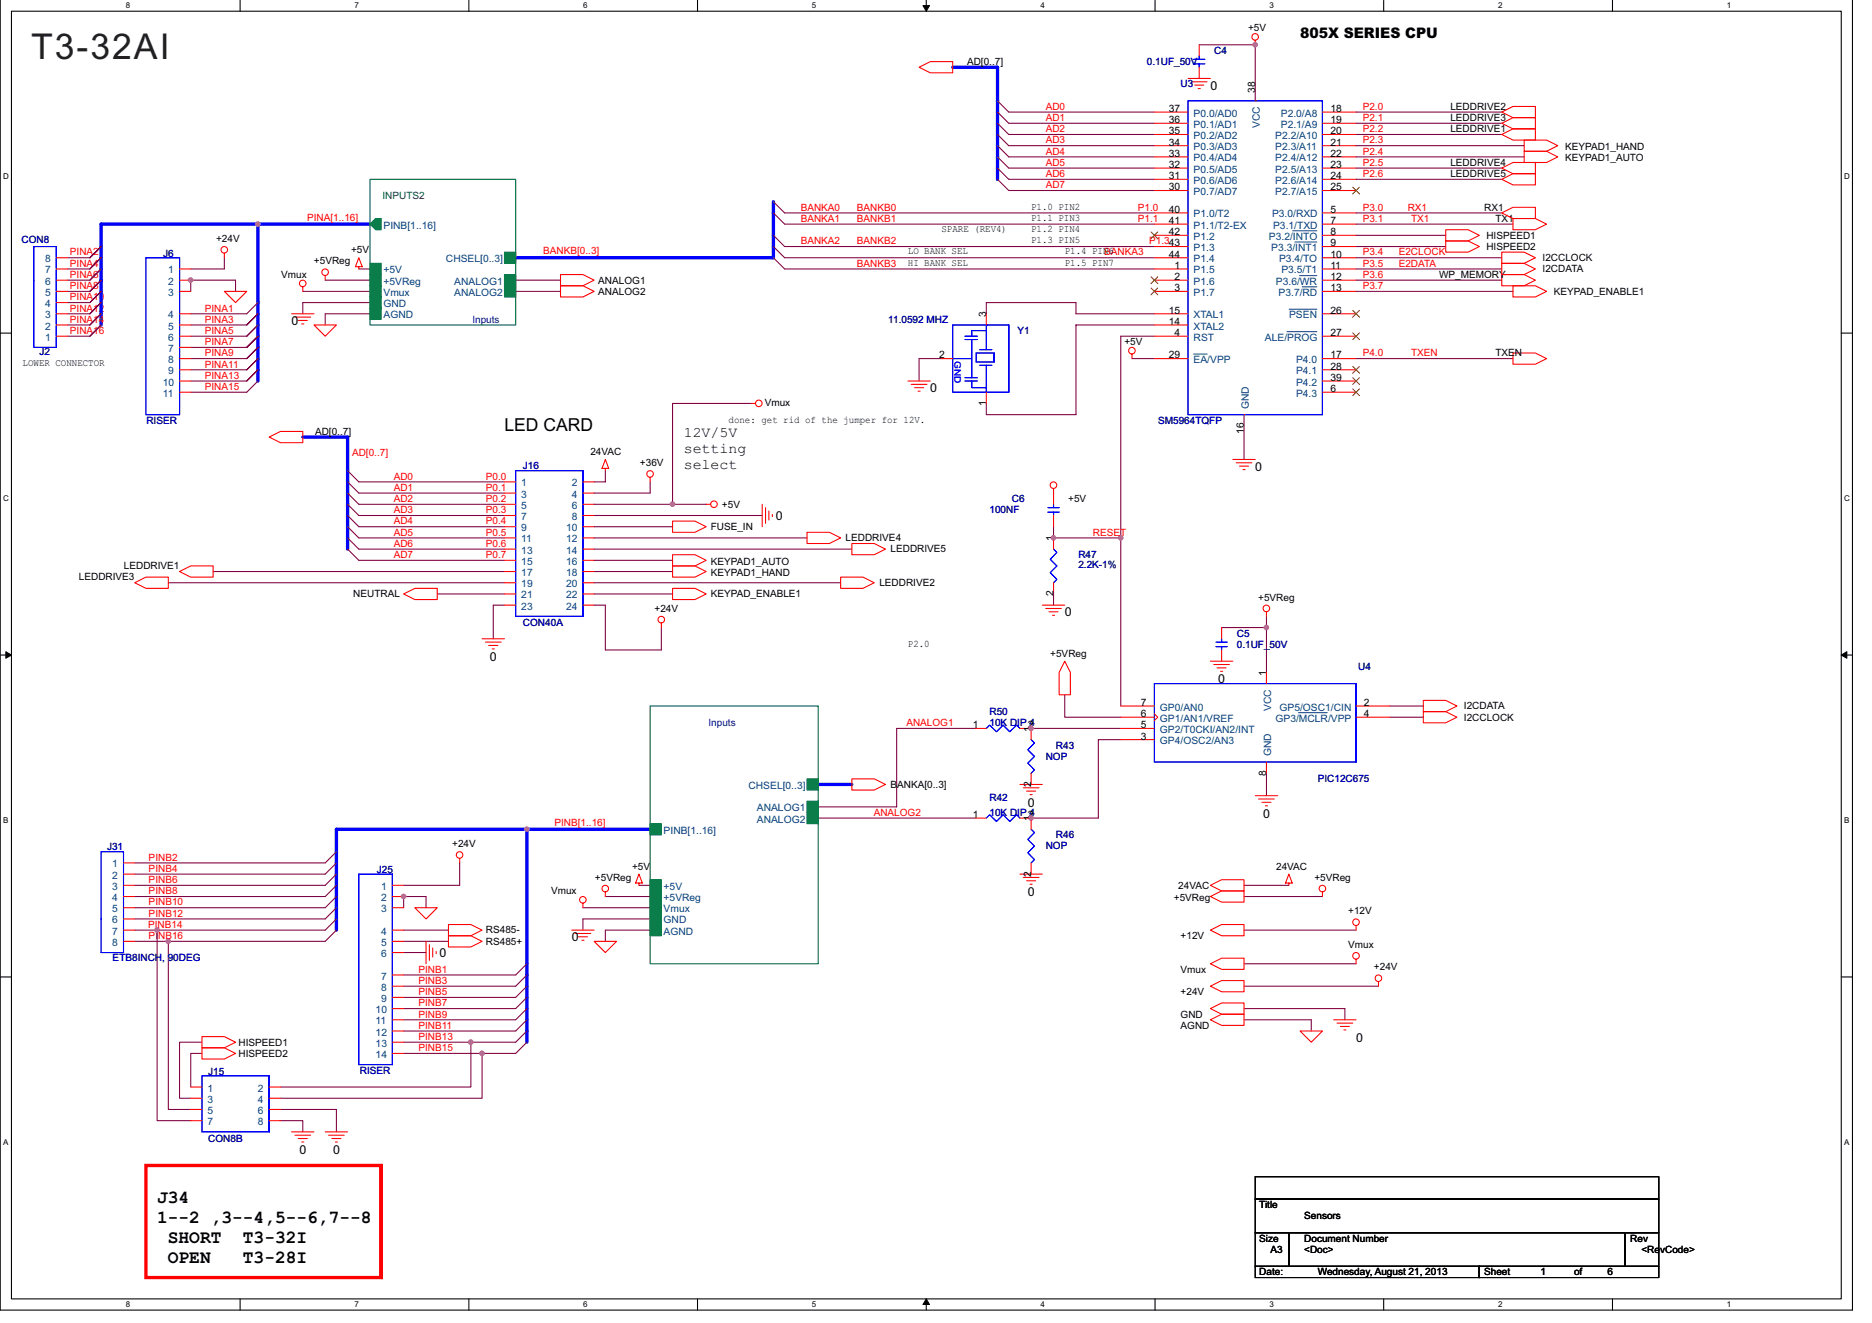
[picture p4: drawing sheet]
<svg xmlns="http://www.w3.org/2000/svg" width="297mm" height="210mm" viewBox="0 0 297 210" stroke-linecap="round" stroke-linejoin="round" font-family="sans-serif">
<path d="M0 0v207.9h293.9v-207.9M1.8 1.8h290.4v204.3h-290.4z" fill="none" stroke="#000" stroke-width=".17"/>
<g fill="#fff">
<path d="M20 .2h.7v1.4h-.7z"/>
<path d="M20 206.3h.7v1.4h-.7z"/>
</g>
<path d="M38.1 0v1.8M38.1 206.1v1.8" fill="none" stroke="#000" stroke-width=".17"/>
<g fill="#fff">
<path d="M56.2 .2h.7v1.4h-.7z"/>
<path d="M56.2 206.3h.7v1.4h-.7z"/>
</g>
<path d="M74.4 0v1.8M74.4 206.1v1.8" fill="none" stroke="#000" stroke-width=".17"/>
<g fill="#fff">
<path d="M92.5 .2h.7v1.4h-.7z"/>
<path d="M92.5 206.3h.7v1.4h-.7z"/>
</g>
<path d="M110.7 0v1.8M110.7 206.1v1.8" fill="none" stroke="#000" stroke-width=".17"/>
<g fill="#fff">
<path d="M128.8 .2h.7v1.4h-.7z"/>
<path d="M128.8 206.3h.7v1.4h-.7z"/>
</g>
<path d="M147 0v1.8M147 206.1v1.8" fill="none" stroke="#000" stroke-width=".17"/>
<g fill="#000" stroke="#000" stroke-width=".16">
<path d="M146.4 .9h1.1l-.5 .9z" fill-rule="evenodd"/>
<path d="M147 206.1l.5 .9h-1.1z" fill-rule="evenodd"/>
</g>
<g fill="#fff">
<path d="M165.1 .2h.7v1.4h-.7z"/>
<path d="M165.1 206.3h.7v1.4h-.7z"/>
</g>
<path d="M183.3 0v1.8M183.3 206.1v1.8" fill="none" stroke="#000" stroke-width=".17"/>
<g fill="#fff">
<path d="M201.4 .2h.7v1.4h-.7z"/>
<path d="M201.4 206.3h.7v1.4h-.7z"/>
</g>
<path d="M219.6 0v1.8M219.6 206.1v1.8" fill="none" stroke="#000" stroke-width=".17"/>
<g fill="#fff">
<path d="M237.7 .2h.7v1.4h-.7z"/>
<path d="M237.7 206.3h.7v1.4h-.7z"/>
</g>
<path d="M255.9 0v1.8M255.9 206.1v1.8" fill="none" stroke="#000" stroke-width=".17"/>
<g fill="#fff">
<path d="M274 .2h.7v1.4h-.7z"/>
<path d="M274 206.3h.7v1.4h-.7z"/>
<path d="M.5 27.3h.9v1.4h-.9z"/>
<path d="M292.6 27.3h.9v1.4h-.9z"/>
<path d="M.5 78.4h.9v1.4h-.9z"/>
<path d="M292.6 78.4h.9v1.4h-.9z"/>
</g>
<path d="M0 52.9h1.8M292.2 52.9h1.7" fill="none" stroke="#000" stroke-width=".17"/>
<g fill="#fff">
<path d="M.5 129.5h.8v1.4h-.8z"/>
<path d="M292.6 129.5h.9v1.4h-.9z"/>
</g>
<path d="M0 103.9h1.8M292.2 103.9h1.7" fill="none" stroke="#000" stroke-width=".17"/>
<g fill="#000" stroke="#000" stroke-width=".16">
<path d="M.9 103.4l.9 .5-.9 .5z" fill-rule="evenodd"/>
<path d="M292.2 103.9l.8-.5v1z" fill-rule="evenodd"/>
</g>
<g fill="#fff">
<path d="M.5 180.5h.8v1.4h-.8z"/>
<path d="M292.6 180.5h.9v1.4h-.9z"/>
</g>
<g fill="none" stroke="#000" stroke-width=".17">
<path d="M0 155h1.8M292.2 155h1.7M199.2 186.7h64v3.5h-64zM199.2 190.2h64v5.4h-64zM199.2 195.6h5.3v5.3h-5.3zM204.5 195.6v5.3zM204.5 195.6h53.3v5.3h-53.3zM257.8 195.6v5.3zM257.8 195.6h5.4v5.3h-5.4zM263.2 186.7v3.5zM263.2 190.2v5.4zM263.2 195.6v5.3z"/>
<path d="M199.2 200.9h35.5v1.8h-35.5zM234.7 200.9v1.8zM234.7 200.9h28.5v1.8h-28.5zM263.2 200.9v1.8z"/>
</g>
<g fill="none" stroke="#800040" stroke-width=".17">
<path d="M158.3 17.8l1.8 1.8h23.1M158.3 16l1.8 1.8h23.1M158.3 19.6l1.8 1.7h23.1M190.3 7.1h8.9v8.9M215.2 19.6h23.1M215.2 17.8h23.1M16 39.1l-1.7 1.8h-3.6M122.7 39.1l1.8 1.8h58.7M122.7 33.8l1.8 1.8h58.7M122.7 32l1.8 1.8h58.7M122.7 37.3l1.8 1.8h58.7M158.3 26.7l1.8 1.7h23.1"/>
<path d="M158.3 24.9l1.8 1.8h23.1M158.3 28.4l1.8 1.8h23.1M158.3 23.1l1.8 1.8h23.1M158.3 21.3l1.8 1.8h23.1M215.2 28.4h23.1M215.2 26.7h23.1M215.2 35.6h24.9M215.2 33.8h23.1M215.2 39.1h14.2M215.2 24.9h26.6M215.2 23.1h26.6M215.2 21.3h23.1"/>
<path d="M215.2 37.3h14.2M16 42.7l-1.7 1.8h-3.6M16 40.9l-1.7 1.8h-3.6M16 44.5l-1.7 1.7h-3.6M16 49.8l-1.7 1.8h-3.6M16 48l-1.7 1.8h-3.6M16 46.2l-1.7 1.8h-3.6M16 51.6l-1.7 1.7h-3.6M30.3 46.2v-1.7h7.1v1.7M35.6 40.9v1.8h-5.3M40.9 55.1l-1.7 1.8h-8.9M40.9 49.8l-1.7 1.8h-8.9"/>
<path d="M40.9 48l-1.7 1.8h-8.9M40.9 58.7l-1.7 1.8h-8.9M40.9 51.6l-1.7 1.7h-8.9M40.9 53.3l-1.7 1.8h-8.9M40.9 56.9l-1.7 1.8h-8.9M48 46.2h10.7M51.6 44.5h7.1M56.9 42.7h1.8M58.7 49.8h-7.1v1.8M58.7 48h-10.7v1.8M81.8 44.5h7.1M81.8 46.2h7.1"/>
<path d="M122.7 40.9l1.8 1.8h58.7M149.4 56.9h-3.6v3.6M156.5 49.8v-1.8h14.2v1.8h12.5M179.6 56.9h3.6M183.2 51.6h-12.5v14.2h-14.2v-1.8M183.2 53.3h-5.4v58.7M215.2 56.9h24.9M215.2 44.5h23.1M215.2 42.7h23.1M215.2 46.2h24.9M215.2 40.9h23.1M40.9 60.5l-1.7 1.7h-8.9"/>
<path d="M55.2 74.7l1.7 1.8h23.1M55.2 76.5l1.7 1.7h23.1M55.2 78.2l1.7 1.8h23.1M96.1 74.7v1.8h-1.8M103.2 76.5v1.7h-8.9M119.2 64h-12.5v16h5.4M197.4 65.8v7.1M26.7 92.5h53.3M33.8 90.7h46.2M55.2 81.8l1.7 1.8h23.1M55.2 83.6l1.7 1.7h23.1M55.2 80l1.7 1.8h23.1"/>
<path d="M55.2 87.1l1.7 1.8h23.1M55.2 85.3l1.7 1.8h23.1M69.4 94.2h10.6M80 96h-1.7v5.3M94.3 96h1.8v7.1h8.8v-3.5M94.3 92.5h39.1M94.3 83.6h12.4M94.3 94.2h12.4M94.3 90.7h12.4M94.3 80h12.4M94.3 85.3h33.8M94.3 81.8h26.6"/>
<path d="M94.3 88.9h12.4M94.3 87.1h40.9M167.2 83.6v1.7h10.6M167.2 94.2v1.8M193.8 99.6h7.2M201 97.8v8.9M154.7 115.6h-12.4v12.4h-12.5M163.6 115.6h14.2M168.9 110.2v3.6h8.9M177.8 117.3h-3.5v12.5h-10.7M220.5 113.8h5.3M220.5 112h5.3"/>
<path d="M53.4 138.7l-1.8 1.8h-30.2M53.4 135.1l-1.8 1.8h-30.2M53.4 136.9l-1.8 1.8h-30.2M72.9 136.9v3.6h-8.9M129.8 129.8h24.9M201 122.7v3.5M24.9 147.6v30.2h5.4M26.7 149.4v26.6h3.6M53.4 142.2l-1.8 1.8h-30.2M53.4 140.5l-1.8 1.7h-30.2M53.4 145.8l-1.8 1.8h-30.2M53.4 144l-1.8 1.8h-30.2"/>
<path d="M53.4 147.6l-1.8 1.8h-30.2M64 144v-1.8h3.6v1.8M64 147.6h7.2M64 151.1h3.6M64 149.4h7.2M83.6 154.7l-1.8 1.8h-17.8M83.6 158.2l-1.8 1.8h-17.8M83.6 156.5l-1.8 1.7h-17.8M83.6 152.9l-1.8 1.8h-17.8M92.5 144h10.7M96.1 142.2h7.1M101.4 140.5h1.8"/>
<path d="M103.2 147.6h-7.1v1.8M103.2 145.8h-10.7v1.8M197.4 142.2h12.4M197.4 147.6h17.8M197.4 140.5h7.1M197.4 152.9h17.8M197.4 156.5h21.3M32 167.1h-1.7v5.4M32 165.4h-3.5v8.8h1.8M44.5 177.8h3.5v1.8M44.5 176h8.9v3.6M64 165.4h10.7v7.1h-30.2"/>
<path d="M64 167.1h12.5M83.6 165.4l-1.8 1.7h-5.3v7.1h-32M83.6 160l-1.8 1.8h-17.8M83.6 161.8l-1.8 1.8h-17.8M83.6 163.6l-1.8 1.8h-7.1M197.4 160h16v1.8M197.4 161.8h10.7v1.8"/>
</g>
<path d="M151.2 10.7h7.1v17.7M40.9 35.6v24.9M58.7 35.6h-42.7v16M122.7 32v8.9h-40.9M48 69.3h7.2v17.8M83.6 131.6v33.8M103.2 131.6h-49.8v16M129.8 124.5h5.4" fill="none" stroke="#00f" stroke-width=".53"/>
<g fill="#f0f" stroke="#f0f" stroke-width=".17">
<circle cx="40.9" cy="35.5" r=".35"/>
<circle cx="167.2" cy="85.3" r=".35"/>
<circle cx="177.8" cy="85.3" r=".35"/>
<circle cx="200.9" cy="99.6" r=".35"/>
<circle cx="106.7" cy="80" r=".35"/>
<circle cx="199.2" cy="7.1" r=".35"/>
<circle cx="163.6" cy="129.8" r=".35"/>
<circle cx="163.6" cy="115.6" r=".35"/>
<circle cx="83.6" cy="131.6" r=".35"/>
<circle cx="30.3" cy="44.4" r=".35"/>
<circle cx="64" cy="142.2" r=".35"/>
<circle cx="76.5" cy="167.1" r=".35"/>
<circle cx="74.7" cy="165.3" r=".35"/>
<circle cx="26.7" cy="149.3" r=".35"/>
<circle cx="24.9" cy="147.6" r=".35"/>
</g>
<g fill="none" stroke="#f00" stroke-width=".17">
<path d="M145.8 10.7l1.8-.9h3.6v1.8h-3.6zM183.2 17.8h5.3M183.2 19.6h5.3M188.5 12.4h3.6M189 13h2.5M189.6 13.5h1.4M190.1 14.1h.4M190.3 7.1v1.8M190.3 10.7v1.7M199.2 16h.1M199.2 6.4v.7M209.8 17.8h5.4"/>
<path d="M209.8 19.6h5.4M238.3 19.6l1.8-.9h3.5v1.7h-3.5zM238.3 17.8l1.8-.9h3.5v1.8h-3.5zM183.2 33.8h5.3M183.2 35.6h5.3M183.2 37.3h5.3M183.2 39.1h5.3M183.2 21.3h5.3M183.2 23.1h5.3M183.2 24.9h5.3M183.2 26.7h5.3M183.2 28.4h5.3"/>
<path d="M183.2 30.2h5.3M209.8 33.8h5.4M209.8 35.6h5.4M209.8 37.3h5.4M209.8 39.1h5.4M209.8 21.3h5.4M209.8 23.1h5.4M209.8 24.9h5.4M209.8 26.7h5.4M209.8 28.4h5.4M209.8 30.2h5.4M229.4 36.4h3.6l1.7 .9-1.7 .9h-3.6z"/>
<path d="M229.4 38.2h3.6l1.7 .9-1.7 .9h-3.6zM238.3 21.3l1.8-.9h3.5v1.8h-3.5zM238.3 33.8l1.8-.9h3.5v1.8h-3.5zM238.3 26.7l1.8-.9h3.5v1.8h-3.5zM238.3 28.4l1.8-.8h3.5v1.7h-3.5zM240.1 34.7h3.5l1.8 .9-1.8 .8h-3.5zM241.8 22.2h3.6l1.8 .9-1.8 .9h-3.6zM241.8 24h3.6l1.8 .9-1.8 .9h-3.6zM8.9 49.8h1.8M8.9 53.3h1.8M8.9 51.6h1.8M8.9 40.9h1.8"/>
<path d="M8.9 42.7h1.8M8.9 44.5h1.8M8.9 46.2h1.8M8.9 48h1.8M28.5 49.8h1.8M28.5 53.3h1.8M28.5 51.6h1.8M28.5 56.9h1.8M28.5 42.7h1.8M28.5 44.5h1.8M28.5 46.2h1.8M28.5 58.7h1.8"/>
<path d="M28.5 55.1h1.8M35.6 46.2h3.6l-1.8 1.8zM35.6 40.2v.7M46.3 49.8h3.5M46.8 50.3h2.5M47.3 50.8h1.5M47.9 51.4h.3M48 45.5v.7M49.8 51.6h3.6l-1.8 1.7zM51.6 43.7v.8M56.9 40.9l.6 1.4h-1.1zM56.9 42.3v.4"/>
<path d="M88.9 43.6h3.6l1.8 .9-1.8 .8h-3.6zM88.9 45.3h3.6l1.8 .9-1.8 .9h-3.6zM149.4 56.9h1.8M156.5 49.8v1.8M179.6 56.2v.7M183.2 49.8h5.3M183.2 53.3h5.3M183.2 51.6h5.3M183.2 56.9h5.3M183.2 40.9h5.3M183.2 42.7h5.3M183.2 44.5h5.3"/>
<path d="M183.2 46.2h5.3M209.8 49.8h5.4M209.8 53.3h5.4M209.8 56.9h5.4M209.8 40.9h5.4M209.8 42.7h5.4M209.8 44.5h5.4M209.8 46.2h5.4M209.8 58.7h5.4M238.3 43.6h3.5l1.8 .9-1.8 .8h-3.5zM238.3 41.8h3.5l1.8 .9-1.8 .9h-3.5zM238.3 40h3.5l1.8 .9-1.8 .9h-3.5z"/>
<path d="M240.1 45.3h3.5l1.8 .9-1.8 .9h-3.5zM240.1 56h3.5l1.8 .9-1.8 .9h-3.5zM28.5 60.5h1.8M28.5 62.2h1.8M42.7 69.3l1.8-.8h3.5v1.7h-3.5zM80 76.5h1.8M80 78.2h1.8M92.5 76.5h1.8M92.5 78.2h1.8M96.1 72.9l.5 1.4h-1.1zM96.1 74.3v.4M103.2 75.7v.8"/>
<path d="M119.2 64h.7M144.1 60.5h3.5M144.6 61h2.5M145.1 61.5h1.5M145.7 62.1h.3M156.5 62.2v1.8M167.2 77.5v2.5M195.6 72.9h3.6M196.1 73.4h2.5M196.7 74h1.4M197.2 74.5h.4M197.4 65.8h.1"/>
<path d="M209.8 60.5h5.4M209.8 62.2h5.4M21.4 92.5l1.8-.9h3.5v1.7h-3.5zM28.5 90.7l1.8-.9h3.5v1.8h-3.5zM64 94.2l1.8-.9h3.6v1.8h-3.6zM80 96h1.8M80 80h1.8M80 81.8h1.8M80 83.6h1.8M80 85.3h1.8M80 87.1h1.8M80 88.9h1.8"/>
<path d="M80 90.7h1.8M80 92.5h1.8M80 94.2h1.8M92.5 96h1.8M92.5 80h1.8M92.5 81.8h1.8M92.5 83.6h1.8M92.5 85.3h1.8M92.5 87.1h1.8M92.5 88.9h1.8M92.5 90.7h1.8M92.5 92.5h1.8"/>
<path d="M92.5 94.2h1.8M104.9 98.8v.8M106.7 82.7h3.6l1.8 .9-1.8 .9h-3.6zM106.7 93.3h3.6l1.8 .9-1.8 .9h-3.6zM106.7 89.8h3.6l1.8 .9-1.8 .9h-3.6zM106.7 88h3.6l1.8 .9-1.8 .9h-3.6zM112.1 80h.7M120.9 80v3.6M121.5 80.5v2.5M122 81.1v1.4M122.6 81.6v.4M128.1 84.5h3.5l1.8 .8-1.8 .9h-3.5z"/>
<path d="M133.4 91.6h3.5l1.8 .9-1.8 .8h-3.5zM135.2 86.2h3.5l1.8 .9-1.8 .9h-3.5zM165.4 96h3.5M165.9 96.5h2.5M166.5 97.1h1.4M167 97.6h.3M167.2 81.8v1.8M167.2 85.3v1.8M167.2 92.5v1.7M193.8 99.6v1.7M201 97.1v.7M76.5 101.3h3.5"/>
<path d="M77 101.9h2.5M77.6 102.4h1.4M78.1 103h.3M154.7 115.6h1.8M161.8 115.6h1.8v1.7M168.9 104.9l.9 1.8v3.5h-1.7v-3.5zM177.8 115.6h5.4M177.8 113.8h5.4M177.8 112h5.4M177.8 117.3h5.4M183.2 113.3l.5 .5-.5 .5M192.1 104.9h3.5"/>
<path d="M192.6 105.4h2.5M193.1 106h1.5M193.7 106.5h.3M193.8 103.1v1.8M201 106.7v1.8M215.2 113.8h5.3M215.2 112h5.3M225.8 111.1h3.6l1.8 .9-1.8 .9h-3.6zM225.8 112.9h3.6l1.8 .9-1.8 .9h-3.6zM19.6 138.7h1.8M19.6 136.9h1.8M72.9 136.2v.7"/>
<path d="M101.4 138.7l.5 1.4h-1zM135.2 123.6h3.5l1.8 .9-1.8 .8h-3.5zM154.7 129.8h1.8M161.8 138.7h3.6M161.8 124.5h3.6M161.8 129.8h1.8v1.8M162.4 139.2h2.5M162.4 125h2.5M162.9 139.7h1.4M162.9 125.5h1.4M163.4 126.1h.4M163.6 122.7v1.8"/>
<path d="M163.6 136.9v1.8M199.2 126.2h3.5M199.7 126.8h2.5M200.2 127.3h1.5M200.8 127.8h.3M201 120.9v1.8M204.5 138.7l.5 1.4h-1zM19.6 147.6h1.8M19.6 140.5h1.8M19.6 142.2h1.8M19.6 144h1.8M19.6 149.4h1.8"/>
<path d="M19.6 145.8h1.8M62.3 147.6h1.7M62.3 140.5h1.7M62.3 142.2h1.7M62.3 144h1.7M62.3 149.4h1.7M62.3 151.1h1.7M62.3 154.7h1.7M62.3 156.5h1.7M62.3 158.2h1.7M65.8 144h3.6l-1.8 1.8zM67.6 149.4v3.5"/>
<path d="M68.1 149.9v2.5M68.7 150.4v1.4M69.2 151v.3M71.2 146.7h3.5l1.8 .9-1.8 .9h-3.5zM71.2 148.5h3.5l1.8 .9-1.8 .8h-3.5zM90.7 147.6h3.6M91.2 148.1h2.5M91.8 148.6h1.4M92.3 149.2h.4M92.5 143.3v.7M94.3 149.4h3.5l-1.7 1.7zM96.1 141.5v.7"/>
<path d="M101.4 140.1v.4M163.4 140.3h.4M192.1 147.6l1.7-.9h3.6v1.8h-3.6zM192.1 142.2l1.7-.8h3.6v1.7h-3.6zM192.1 140.5l1.7-.9h3.6v1.8h-3.6zM192.1 152.9l1.7-.9h3.6v1.8h-3.6zM192.1 156.5l1.7-.9h3.6v1.8h-3.6zM204.5 140.1v.4M209.8 141.5v.7M215.2 146.9v.7M215.2 152.2v.7M218.7 155.7v.8"/>
<path d="M30.3 172.5h1.7M30.3 174.2h1.7M30.3 176h1.7M30.3 177.8h1.7M32 164.5h3.6l1.8 .9-1.8 .8h-3.6zM32 166.2h3.6l1.8 .9-1.8 .9h-3.6zM42.7 172.5h1.8M42.7 174.2h1.8M42.7 176h1.8M42.7 177.8h1.8M46.3 179.6h3.5M51.6 179.6h3.6"/>
<path d="M62.3 161.8h1.7M62.3 165.4h1.7M62.3 160h1.7M62.3 163.6h1.7M62.3 167.1h1.7M192.1 161.8l1.7-.9h3.6v1.8h-3.6zM192.1 160l1.7-.9h3.6v1.8h-3.6zM206.3 163.6h3.5l-1.7 1.8zM211.6 161.8h3.6M212.1 162.3h2.5M212.7 162.9h1.4M213.2 163.4h.4"/>
<path d="M46.8 180.1h2.5M47.3 180.6h1.5M47.9 181.2h.3M52.1 180.1h2.5M52.7 180.6h1.4M53.2 181.2h.3"/>
<circle cx="199.2" cy="5.9" r=".52"/>
<circle cx="35.6" cy="39.6" r=".52"/>
<circle cx="48" cy="45" r=".52"/>
<circle cx="51.6" cy="43.2" r=".52"/>
<circle cx="179.6" cy="55.6" r=".52"/>
<circle cx="103.1" cy="75.2" r=".52"/>
<circle cx="113.3" cy="80" r=".52"/>
<circle cx="120.4" cy="64" r=".52"/>
<circle cx="167.2" cy="77" r=".52"/>
<circle cx="104.9" cy="98.3" r=".52"/>
<circle cx="200.9" cy="96.5" r=".52"/>
<circle cx="72.9" cy="135.6" r=".52"/>
<circle cx="92.5" cy="142.8" r=".52"/>
<circle cx="96" cy="141" r=".52"/>
<circle cx="209.8" cy="141" r=".52"/>
<circle cx="215.2" cy="151.6" r=".52"/>
<circle cx="215.2" cy="146.3" r=".52"/>
<circle cx="218.7" cy="155.2" r=".52"/>
</g>
<path d="M23.2 184.9h37.3v17.8h-37.3zM60.5 184.9v17.8z" fill="none" stroke="#f00" stroke-width=".53"/>
<g fill="none" stroke="#00f" stroke-width=".17">
<path d="M188.5 16h21.3v49.8h-21.3zM189.4 10.1h1.8M189.4 9.4h1.8M190.3 8.9v.5M190.3 10.1v.6M209.8 16v49.8zM8.9 44.5v10.6zM8.9 44.5v-5.4h-3.5v16h3.5M23.2 40.9h5.3v24.9h-5.3zM28.5 40.9v24.9zM151.2 51.6h8.9v10.6h-8.9zM151.2 56.9h3"/>
<path d="M153.1 53.3h2M153.1 59.9h2M153.1 53.9h2M154.2 53.9v6M154.9 56h2.9v1.4h-2.9zM155.4 55.5h2M155.4 58h2M156.5 51.6h.1M156.5 51.6v3.9M156.5 58v4.2M156.5 52.5h-2.3v.8M157.8 56v1.4z"/>
<path d="M160.1 51.6v10.6zM81.8 74.7h10.7v23.1h-10.7zM92.5 74.7v23.1zM153.1 60.5h2M154.2 60.5v1h2.3M166.3 81.3h1.8M166.3 80.5h1.8M167.2 87.1l.5 .6-1.1 1 1.1 1.1-1.1 1 1.1 1.1-.5 .6M167.2 80v.5M167.2 81.3v.5M156.5 115.6l.5-.6 1.1 1.1 1.1-1.1 1 1.1 1.1-1.1 .5 .6M163.6 117.3l.5 .6-1 1.1 1 1-1 1.1 1 1.1-.5 .5"/>
<path d="M183.2 108.5h32v12.4h-32zM193 102.6h1.7M193 101.9h1.7M193.8 101.3v.6M193.8 102.6v.5M215.2 108.5v12.4zM19.6 135.1v10.7zM19.6 135.1h-3.6v16h3.6v-5.3M56.9 138.7h5.4v30.2h-5.4zM62.3 138.7v30.2zM156.5 129.8l.5-.5 1.1 1 1.1-1 1 1 1.1-1 .5 .5M163.6 131.6l.5 .5-1 1.1 1 1-1 1.1 1 1.1-.5 .5"/>
<path d="M32 170.7h10.7v8.9h-10.7zM42.7 170.7v8.9z"/>
</g>
<g fill="none" stroke="#804000" stroke-width=".16">
<path d="M182.6 36.8l1.1 1.1M183.7 36.8l-1.1 1.1M214.6 29.7l1.1 1.1M215.7 29.7l-1.1 1.1M182.6 43.9l1.1 1.1M182.6 45.7l1.1 1.1M183.7 43.9l-1.1 1.1M183.7 45.7l-1.1 1.1M214.6 49.3l1.1 1M214.6 52.8l1.1 1.1M214.6 58.1l1.1 1.1M214.6 59.9l1.1 1.1"/>
<path d="M215.7 49.3l-1.1 1M215.7 52.8l-1.1 1.1M215.7 58.1l-1.1 1.1M215.7 59.9l-1.1 1.1M214.6 61.7l1.1 1.1M215.7 61.7l-1.1 1.1"/>
</g>
<path d="M205.1 36.6h3.9M205.5 38.4h3.5M189.4 56.2h2.2M204.2 52.6h4.8M204.6 49.1h4.4M206.2 43.7h2.8M206.6 45.5h2.4M206.1 113.1h4.5" fill="none" stroke="#004080" stroke-width=".16"/>
<g fill="#008040" stroke="#008040" stroke-width=".17">
<path d="M58.7 45.3h1.8v1.8h-1.8z" fill-rule="evenodd"/>
<path d="M58.7 48.9h1.8v1.8h-1.8z" fill-rule="evenodd"/>
<path d="M58.7 47.1h1.8v1.8h-1.8z" fill-rule="evenodd"/>
<path d="M58.7 43.6h1.8v1.7h-1.8z" fill-rule="evenodd"/>
<path d="M58.7 41.8h1.8v1.8h-1.8z" fill-rule="evenodd"/>
<path d="M58.7 35.6l.9-.9h.9v1.7h-.9z" fill-rule="evenodd"/>
<path d="M80 40h1.8v1.8h-1.8z" fill-rule="evenodd"/>
<path d="M80 43.6h1.8v1.7h-1.8z" fill-rule="evenodd"/>
<path d="M80 45.3h1.8v1.8h-1.8z" fill-rule="evenodd"/>
<path d="M103.2 146.7h1.7v1.8h-1.7z" fill-rule="evenodd"/>
<path d="M103.2 144.9h1.7v1.8h-1.7z" fill-rule="evenodd"/>
<path d="M103.2 143.1h1.7v1.8h-1.7z" fill-rule="evenodd"/>
<path d="M103.2 141.4h1.7v1.7h-1.7z" fill-rule="evenodd"/>
<path d="M128.1 123.6h1.7v1.7h-1.7z" fill-rule="evenodd"/>
<path d="M103.2 130.7h1.7v1.8h-1.7z" fill-rule="evenodd"/>
<path d="M103.2 139.6h1.7v1.8h-1.7z" fill-rule="evenodd"/>
<path d="M128.1 127.1h1.7v1.8h-1.7z" fill-rule="evenodd"/>
<path d="M128.1 128.9h1.7v1.8h-1.7z" fill-rule="evenodd"/>
</g>
<path d="M58.7 28.4h23.1v23.2h-23.1zM103.2 112h26.6v40.9h-26.6z" fill="none" stroke="#008000" stroke-width=".17"/>
<text font-size="5.6" fill="#231f20" x="4.9" y="9.4">T3-32AI</text>
<g font-size="2.8">
<text x="80" y="68.3">LED CARD</text>
<text x="24.9" y="190.8">J34</text>
<text x="24.9" y="194">1--2 ,3--4,5--6,7--8</text>
<text x="26.6" y="197.2">SHORT</text>
<text x="38.5" y="197.2">T3-32I</text>
<text x="26.6" y="200.4">OPEN</text>
<text x="38.5" y="200.4">T3-28I</text>
</g>
<g font-size="2.3">
<text x="206.3" y="6.1">805X SERIES CPU</text>
<text x="108.5" y="69.4">12V/5V</text>
<text x="108.5" y="71.9">setting</text>
<text x="108.5" y="74.4">select</text>
</g>
<g font-size="1.9">
<text x="192.1" y="14.2">0</text>
<text x="46.3" y="51.5">0</text>
<text x="147.6" y="62.2">0</text>
<text x="199.2" y="74.7">0</text>
<text x="123.1" y="82.5">0</text>
<text x="168.9" y="97.8">0</text>
<text x="77.7" y="104.9">0</text>
<text x="193.3" y="108.4">0</text>
<text x="163.1" y="128">0</text>
<text x="200.4" y="129.8">0</text>
<text x="163.1" y="142.2">0</text>
<text x="90.7" y="149.3">0</text>
<text x="69.7" y="151.8">0</text>
<text x="215.2" y="165.3">0</text>
<text x="47.5" y="183.1">0</text>
<text x="52.8" y="183.1">0</text>
</g>
<g font-size="1.6">
<text x="198" y="5">+5V</text>
<text x="153.4" y="10.3">AD[0..7]</text>
<text x="185.5" y="17.8">37</text>
<text x="199.2" y="14.8" transform="rotate(-90 199.2 14.8)">38</text>
<text x="211.1" y="17.8">18</text>
<text x="230.1" y="17.4">LEDDRIVE2</text>
<text x="185.5" y="19.5">36</text>
<text x="185.5" y="21.3">35</text>
<text x="185.5" y="23.1">34</text>
<text x="211.1" y="19.5">19</text>
<text x="211.1" y="21.3">20</text>
<text x="211.1" y="23.1">21</text>
<text x="230.1" y="21">LEDDRIVE1</text>
<text x="230.1" y="19.2">LEDDRIVE3</text>
<text x="248.3" y="23.8">KEYPAD1_HAND</text>
<text x="185.5" y="24.9">33</text>
<text x="185.5" y="26.6">32</text>
<text x="185.5" y="28.4">31</text>
<text x="211.1" y="24.9">22</text>
<text x="211.1" y="26.6">23</text>
<text x="211.1" y="28.4">24</text>
<text x="230.1" y="26.3">LEDDRIVE4</text>
<text x="230.1" y="28.1">LEDDRIVE5</text>
<text x="248.3" y="25.6">KEYPAD1_AUTO</text>
<text x="163.6" y="35">P1.1 PIN3</text>
<text x="163.6" y="33.3">P1.0 PIN2</text>
<text x="185.5" y="33.8">40</text>
<text x="185.5" y="35.5">41</text>
<text x="185.5" y="30.2">30</text>
<text x="211.1" y="30.2">25</text>
<text x="211.1" y="33.8">5</text>
<text x="211.1" y="35.5">7</text>
<text x="235.5" y="33.4">RX1</text>
<text x="237.3" y="35.2">TX1</text>
<text x="34.3" y="38.4">+24V</text>
<text x="49.8" y="42">+5VReg</text>
<text x="55.7" y="40.2">+5V</text>
<text x="144.1" y="40.4">LO BANK SEL</text>
<text x="149.4" y="36.8">SPARE (REV4)</text>
<text x="163.6" y="38.6">P1.3 PIN5</text>
<text x="163.6" y="36.8">P1.2 PIN4</text>
<text x="168.9" y="40.4">P1.4 PIN6</text>
<text x="185.5" y="37.3">42</text>
<text x="185.5" y="40.9">44</text>
<text x="211.1" y="37.3">8</text>
<text x="211.1" y="39.1">9</text>
<text x="211.1" y="40.9">10</text>
<text x="235.9" y="37.9">HISPEED1</text>
<text x="235.9" y="39.6">HISPEED2</text>
<text x="244.8" y="41.4">I2CCLOCK</text>
<text x="44.6" y="44.1">Vmux</text>
<text x="94.9" y="45">ANALOG1</text>
<text x="94.9" y="46.8">ANALOG2</text>
<text x="144.1" y="42.1">HI BANK SEL</text>
<text x="168.9" y="42.1">P1.5 PIN7</text>
<text x="186.4" y="42.7">1</text>
<text x="186.4" y="44.4">2</text>
<text x="186.4" y="46.2">3</text>
<text x="211.1" y="42.7">11</text>
<text x="211.1" y="44.4">12</text>
<text x="211.1" y="46.2">13</text>
<text x="228.4" y="44.1">WP_MEMORY</text>
<text x="244.8" y="43.2">I2CDATA</text>
<text x="246.6" y="46.8">KEYPAD_ENABLE1</text>
<text x="156.5" y="50.3" transform="rotate(-90 156.5 50.3)">3</text>
<text x="185.5" y="51.5">14</text>
<text x="185.5" y="49.8">15</text>
<text x="186.4" y="53.3">4</text>
<text x="211.1" y="49.8">26</text>
<text x="211.1" y="53.3">27</text>
<text x="3.6" y="58.1">LOWER CONNECTOR</text>
<text x="149" y="56.9">2</text>
<text x="178.4" y="54.8">+5V</text>
<text x="185.5" y="56.9">29</text>
<text x="211.1" y="56.9">17</text>
<text x="211.1" y="58.7">28</text>
<text x="237.3" y="56.5">TXEN</text>
<text x="121.3" y="64.4">Vmux</text>
<text x="156.5" y="64.4" transform="rotate(-90 156.5 64.4)">1</text>
<text x="211.1" y="60.4">39</text>
<text x="211.1" y="62.2">6</text>
<text x="50" y="69">AD[0..7]</text>
<text x="115.6" y="67">done: get rid of the jumper for 12V.</text>
<text x="197.4" y="68.9" transform="rotate(-90 197.4 68.9)">16</text>
<text x="93.7" y="72.2">24VAC</text>
<text x="101.5" y="74">+36V</text>
<text x="114.6" y="80.5">+5V</text>
<text x="169.5" y="79.7">+5V</text>
<text x="112.8" y="84.1">FUSE_IN</text>
<text x="112.8" y="89.6">KEYPAD1_AUTO</text>
<text x="134.2" y="85.9">LEDDRIVE4</text>
<text x="141.3" y="87.7">LEDDRIVE5</text>
<text x="167.1" y="85.9" transform="rotate(-90 167.1 85.9)">1</text>
<text x="12.5" y="92.1">LEDDRIVE3</text>
<text x="19.7" y="90.3">LEDDRIVE1</text>
<text x="56.1" y="94.8">NEUTRAL</text>
<text x="112.8" y="94.8">KEYPAD_ENABLE1</text>
<text x="112.8" y="91.4">KEYPAD1_HAND</text>
<text x="139.5" y="93">LEDDRIVE2</text>
<text x="167.1" y="94.6" transform="rotate(-90 167.1 94.6)">2</text>
<text x="199.6" y="95.3">+5VReg</text>
<text x="103.9" y="97.1">+24V</text>
<text x="144.1" y="102.6">P2.0</text>
<text x="166.6" y="104.2">+5VReg</text>
<text x="200.9" y="107.2" transform="rotate(-90 200.9 107.2)">1</text>
<text x="181" y="112">7</text>
<text x="181" y="113.8">6</text>
<text x="216.4" y="113.8">4</text>
<text x="216.4" y="112">2</text>
<text x="232.3" y="112.5">I2CDATA</text>
<text x="154.4" y="115.5">1</text>
<text x="163.6" y="116.1" transform="rotate(-90 163.6 116.1)">1</text>
<text x="181" y="115.5">5</text>
<text x="181" y="117.3">3</text>
<text x="232.3" y="114.3">I2CCLOCK</text>
<text x="141.3" y="125">BANKA[0..3]</text>
<text x="163.6" y="124.8" transform="rotate(-90 163.6 124.8)">2</text>
<text x="200.9" y="123.1" transform="rotate(-90 200.9 123.1)">8</text>
<text x="154.4" y="129.8">1</text>
<text x="163.6" y="130.3" transform="rotate(-90 163.6 130.3)">1</text>
<text x="71.7" y="134.4">+24V</text>
<text x="100.3" y="138">+5V</text>
<text x="202.5" y="138">24VAC</text>
<text x="87.4" y="141.9">Vmux</text>
<text x="94.4" y="139.7">+5VReg</text>
<text x="163.6" y="139.1" transform="rotate(-90 163.6 139.1)">2</text>
<text x="186.3" y="142.9">+5VReg</text>
<text x="187" y="141">24VAC</text>
<text x="208.6" y="139.7">+5VReg</text>
<text x="77.1" y="148.1">RS485-</text>
<text x="77.1" y="149.9">RS485+</text>
<text x="187.3" y="149">+12V</text>
<text x="213.9" y="145.1">+12V</text>
<text x="187.3" y="154.3">Vmux</text>
<text x="213.9" y="150.4">Vmux</text>
<text x="218" y="154">+24V</text>
<text x="187.3" y="161.4">GND</text>
<text x="187.3" y="157.9">+24V</text>
<text x="37.9" y="165.9">HISPEED1</text>
<text x="37.9" y="167.7">HISPEED2</text>
<text x="187.3" y="163.2">AGND</text>
<text x="199.8" y="191.7">Title</text>
<text x="199.8" y="197">Size</text>
<text x="207" y="193.4">Sensors</text>
<text x="207" y="197">Document Number</text>
<text x="258.7" y="197">Rev</text>
<text x="199.8" y="202.3">Date:</text>
<text x="201.6" y="198.8">A3</text>
<text x="207" y="198.8">&lt;Doc&gt;</text>
<text x="209.1" y="202.3">Wednesday, August 21, 2013</text>
<text x="235.5" y="202.3">Sheet</text>
<text x="244.4" y="202.3">1</text>
<text x="249.8" y="202.3">of</text>
<text x="255.1" y="202.3">6</text>
<text x="260.5" y="198.8">&lt;RevCode&gt;</text>
</g>
<g font-size="1.6" fill="#000080">
<text x="182" y="10.3">0.1UF_50V</text>
<text x="192.7" y="8.5">C4</text>
<text x="187.3" y="13.9">U3</text>
<text x="3.4" y="38.6">CON8</text>
<text x="25.9" y="40.7">J6</text>
<text x="75" y="51.2">Inputs</text>
<text x="141" y="51.2">11.0592 MHZ</text>
<text x="161.5" y="53">Y1</text>
<text x="6.3" y="56.4">J2</text>
<text x="23.2" y="67.2">RISER</text>
<text x="183.8" y="67.2">SM5964TQFP</text>
<text x="83" y="74.5">J16</text>
<text x="157" y="81.4">100NF</text>
<text x="160.6" y="79.7">C6</text>
<text x="171.1" y="88.5">R47</text>
<text x="171.1" y="90.1">2.2K-1%</text>
<text x="83" y="99.4">CON40A</text>
<text x="196.3" y="101">C5</text>
<text x="196.3" y="102.8">0.1UF_50V</text>
<text x="215.5" y="106.3">U4</text>
<text x="157" y="113.4">R50</text>
<text x="112.4" y="115.2">Inputs</text>
<text x="157" y="115.2">10K DIP24</text>
<text x="167.5" y="118.8">R43</text>
<text x="165.9" y="120.5">NOP</text>
<text x="209.1" y="124.1">PIC12C675</text>
<text x="157" y="127.1">R42</text>
<text x="157" y="129.4">10K DIP24</text>
<text x="17" y="134.9">J31</text>
<text x="165.9" y="134.8">NOP</text>
<text x="167.5" y="133">R46</text>
<text x="59.8" y="138.5">J25</text>
<text x="17.9" y="152.5">ETB8INCH, 90DEG</text>
<text x="33" y="170.5">J15</text>
<text x="57.1" y="170.3">RISER</text>
<text x="33" y="181.2">CON8B</text>
</g>
<g font-size="1.6" fill="#f00">
<text x="165.9" y="17.4">AD0</text>
<text x="216.2" y="17.4">P2.0</text>
<text x="165.9" y="19.2">AD1</text>
<text x="165.9" y="22.8">AD3</text>
<text x="165.9" y="21">AD2</text>
<text x="216.2" y="22.8">P2.3</text>
<text x="216.2" y="21">P2.2</text>
<text x="216.2" y="19.2">P2.1</text>
<text x="165.9" y="29.9">AD7</text>
<text x="165.9" y="24.5">AD4</text>
<text x="165.9" y="28.1">AD6</text>
<text x="165.9" y="26.3">AD5</text>
<text x="216.2" y="28.1">P2.6</text>
<text x="216.2" y="26.3">P2.5</text>
<text x="216.2" y="24.5">P2.4</text>
<text x="48.7" y="35">PINA[1..16]</text>
<text x="127" y="35.2">BANKA1</text>
<text x="127" y="33.4">BANKA0</text>
<text x="136" y="35.2">BANKB1</text>
<text x="136" y="33.4">BANKB0</text>
<text x="180.6" y="33.4">P1.0</text>
<text x="180.6" y="35.2">P1.1</text>
<text x="216.2" y="33.4">P3.0</text>
<text x="216.2" y="35.2">P3.1</text>
<text x="223.4" y="33.4">RX1</text>
<text x="223.9" y="35.2">TX1</text>
<text x="11.1" y="40.5">PINA2</text>
<text x="86.2" y="40.4">BANKB[0..3]</text>
<text x="127" y="38.8">BANKA2</text>
<text x="136" y="38.8">BANKB2</text>
<text x="175.2" y="40.5">BANKA3</text>
<text x="182.3" y="38.8">P1.343</text>
<text x="216.2" y="40.5">P3.4</text>
<text x="221.9" y="40.5">E2CLOCK</text>
<text x="11.1" y="47.6">PINA10</text>
<text x="11.1" y="45.9">PINA8</text>
<text x="11.1" y="42.3">PINA4</text>
<text x="11.1" y="44.1">PINA6</text>
<text x="136" y="42.3">BANKB3</text>
<text x="216.2" y="42.3">P3.5</text>
<text x="216.2" y="45.9">P3.7</text>
<text x="216.2" y="44.1">P3.6</text>
<text x="221.9" y="42.3">E2DATA</text>
<text x="11.1" y="49.4">PINA12</text>
<text x="11.1" y="53">PINA16</text>
<text x="11.1" y="51.2">PINA14</text>
<text x="32.5" y="51.2">PINA3</text>
<text x="32.5" y="49.4">PINA1</text>
<text x="32.5" y="53">PINA5</text>
<text x="32.5" y="54.8">PINA7</text>
<text x="32.5" y="58.3">PINA11</text>
<text x="32.5" y="56.5">PINA9</text>
<text x="216.2" y="56.5">P4.0</text>
<text x="223.9" y="56.5">TXEN</text>
<text x="32.5" y="60.1">PINA13</text>
<text x="32.5" y="61.9">PINA15</text>
<text x="55.9" y="72.4">AD[0..7]</text>
<text x="62.5" y="76.1">AD0</text>
<text x="62.5" y="77.9">AD1</text>
<text x="77.1" y="76.1">P0.0</text>
<text x="77.1" y="77.9">P0.1</text>
<text x="62.5" y="79.7">AD2</text>
<text x="62.5" y="81.4">AD3</text>
<text x="62.5" y="83.2">AD4</text>
<text x="77.1" y="79.7">P0.2</text>
<text x="77.1" y="81.4">P0.3</text>
<text x="77.1" y="83.2">P0.4</text>
<text x="62.5" y="85">AD5</text>
<text x="62.5" y="88.5">AD7</text>
<text x="62.5" y="86.8">AD6</text>
<text x="77.1" y="85">P0.5</text>
<text x="77.1" y="88.5">P0.7</text>
<text x="77.1" y="86.8">P0.6</text>
<text x="173.4" y="85">RESET</text>
<text x="143.8" y="115.2">ANALOG1</text>
<text x="88" y="131">PINB[1..16]</text>
<text x="138.6" y="129.4">ANALOG2</text>
<text x="23.6" y="136.5">PINB2</text>
<text x="23.6" y="143.7">PINB10</text>
<text x="23.6" y="140.1">PINB6</text>
<text x="23.6" y="141.9">PINB8</text>
<text x="23.6" y="138.3">PINB4</text>
<text x="23.5" y="147.2">PINB14</text>
<text x="23.6" y="145.4">PINB12</text>
<text x="23.6" y="149">PINB16</text>
<text x="66.4" y="154.3">PINB1</text>
<text x="66.4" y="159.7">PINB7</text>
<text x="66.4" y="161.4">PINB9</text>
<text x="66.4" y="157.9">PINB5</text>
<text x="66.4" y="156.1">PINB3</text>
<text x="66.4" y="163.2">PINB11</text>
<text x="66.4" y="166.8">PINB15</text>
<text x="66.4" y="165">PINB13</text>
</g>
<g font-size="1.6" fill="#004080">
<text x="189.4" y="18.5">P0.0/AD0</text>
<text x="189.4" y="20.3">P0.1/AD1</text>
<text x="189.4" y="22.1">P0.2/AD2</text>
<text x="189.4" y="23.8">P0.3/AD3</text>
<text x="199.9" y="20.3" transform="rotate(-90 199.9 20.3)">VCC</text>
<text x="202.3" y="22.1">P2.2/A10</text>
<text x="202.3" y="23.8">P2.3/A11</text>
<text x="203.2" y="18.5">P2.0/A8</text>
<text x="203.2" y="20.3">P2.1/A9</text>
<text x="189.4" y="25.6">P0.4/AD4</text>
<text x="189.4" y="27.4">P0.5/AD5</text>
<text x="189.4" y="29.2">P0.6/AD6</text>
<text x="202.3" y="25.6">P2.4/A12</text>
<text x="202.3" y="27.4">P2.5/A13</text>
<text x="202.3" y="29.2">P2.6/A14</text>
<text x="189.4" y="34.5">P1.0/T2</text>
<text x="189.4" y="30.9">P0.7/AD7</text>
<text x="201.8" y="34.5">P3.0/RXD</text>
<text x="202.3" y="30.9">P2.7/A15</text>
<text x="7.2" y="41.6">8</text>
<text x="60.9" y="36.3">PINB[1..16]</text>
<text x="70.8" y="41.6">CHSEL[0..3]</text>
<text x="189.4" y="36.3">P1.1/T2-EX</text>
<text x="189.4" y="38.1">P1.2</text>
<text x="189.4" y="39.8">P1.3</text>
<text x="189.4" y="41.6">P1.4</text>
<text x="201.4" y="38.1">P3.2/INTO</text>
<text x="201.7" y="39.8">P3.3/INT1</text>
<text x="202" y="36.3">P3.1/TXD</text>
<text x="203" y="41.6">P3.4/TO</text>
<text x="7.2" y="46.9">5</text>
<text x="7.2" y="45.2">6</text>
<text x="7.2" y="43.4">7</text>
<text x="26.7" y="43.4">1</text>
<text x="26.7" y="45.2">2</text>
<text x="26.7" y="46.9">3</text>
<text x="60.9" y="46.9">Vmux</text>
<text x="60.9" y="45.2">+5VReg</text>
<text x="60.9" y="43.4">+5V</text>
<text x="72.1" y="45.2">ANALOG1</text>
<text x="72.1" y="46.9">ANALOG2</text>
<text x="189.4" y="43.4">P1.5</text>
<text x="189.4" y="45.2">P1.6</text>
<text x="189.4" y="46.9">P1.7</text>
<text x="202.5" y="45.2">P3.6/WR</text>
<text x="202.9" y="46.9">P3.7/RD</text>
<text x="203.3" y="43.4">P3.5/T1</text>
<text x="7.2" y="52.3">2</text>
<text x="7.2" y="50.5">3</text>
<text x="7.2" y="48.7">4</text>
<text x="26.7" y="50.5">4</text>
<text x="26.7" y="52.3">5</text>
<text x="60.9" y="50.5">AGND</text>
<text x="60.9" y="48.7">GND</text>
<text x="189.4" y="52.3">XTAL2</text>
<text x="189.4" y="50.5">XTAL1</text>
<text x="204.6" y="50.5">PSEN</text>
<text x="7.2" y="54.1">1</text>
<text x="26.7" y="54.1">6</text>
<text x="26.7" y="55.8">7</text>
<text x="26.7" y="57.6">8</text>
<text x="26.7" y="59.4">9</text>
<text x="189.4" y="54.1">RST</text>
<text x="189.4" y="57.6">EA/VPP</text>
<text x="200.7" y="54.1">ALE/PROG</text>
<text x="205.7" y="57.6">P4.0</text>
<text x="205.7" y="59.4">P4.1</text>
<text x="25.8" y="61.2">10</text>
<text x="25.8" y="62.9">11</text>
<text x="198.1" y="64.9" transform="rotate(-90 198.1 64.9)">GND</text>
<text x="205.7" y="61.2">P4.2</text>
<text x="205.7" y="62.9">P4.3</text>
<text x="82.7" y="77.2">1</text>
<text x="90.7" y="77.2">2</text>
<text x="82.7" y="79">3</text>
<text x="82.7" y="80.7">5</text>
<text x="82.7" y="82.5">7</text>
<text x="90.7" y="79">4</text>
<text x="90.7" y="80.7">6</text>
<text x="90.7" y="82.5">8</text>
<text x="82.7" y="84.3">9</text>
<text x="82.7" y="86.1">11</text>
<text x="82.7" y="87.8">13</text>
<text x="82.7" y="89.6">15</text>
<text x="89.8" y="84.3">10</text>
<text x="89.8" y="86.1">12</text>
<text x="89.8" y="87.8">14</text>
<text x="89.8" y="89.6">16</text>
<text x="82.7" y="91.4">17</text>
<text x="82.7" y="93.2">19</text>
<text x="82.7" y="95">21</text>
<text x="89.8" y="91.4">18</text>
<text x="89.8" y="93.2">20</text>
<text x="89.8" y="95">22</text>
<text x="82.7" y="96.7">23</text>
<text x="89.8" y="96.7">24</text>
<text x="184.1" y="112.7">GP0/AN0</text>
<text x="201.7" y="112.8" transform="rotate(-90 201.7 112.8)">VCC</text>
<text x="203" y="112.7">GP5/OSC1/CIN</text>
<text x="184.1" y="114.5">GP1/AN1/VREF</text>
<text x="184.1" y="116.3">GP2/T0CKI/AN2/INT</text>
<text x="184.1" y="118.1">GP4/OSC2/AN3</text>
<text x="202.4" y="114.5">GP3/MCLR/VPP</text>
<text x="118.8" y="125.2">CHSEL[0..3]</text>
<text x="201.7" y="120" transform="rotate(-90 201.7 120)">GND</text>
<text x="120.1" y="128.7">ANALOG1</text>
<text x="120.1" y="130.5">ANALOG2</text>
<text x="17.8" y="137.6">1</text>
<text x="105.3" y="132.3">PINB[1..16]</text>
<text x="17.8" y="139.4">2</text>
<text x="17.8" y="141.2">3</text>
<text x="17.8" y="143">4</text>
<text x="60.5" y="141.2">1</text>
<text x="60.5" y="143">2</text>
<text x="105.3" y="143">+5VReg</text>
<text x="105.3" y="141.2">+5V</text>
<text x="17.8" y="144.7">5</text>
<text x="17.8" y="146.5">6</text>
<text x="17.8" y="148.3">7</text>
<text x="60.5" y="144.7">3</text>
<text x="60.5" y="148.3">4</text>
<text x="105.3" y="148.3">AGND</text>
<text x="105.3" y="146.5">GND</text>
<text x="105.3" y="144.7">Vmux</text>
<text x="17.8" y="150.1">8</text>
<text x="60.5" y="150.1">5</text>
<text x="60.5" y="151.8">6</text>
<text x="60.5" y="155.4">7</text>
<text x="59.6" y="160.7">10</text>
<text x="60.5" y="157.2">8</text>
<text x="60.5" y="159">9</text>
<text x="59.6" y="166.1">13</text>
<text x="59.6" y="162.5">11</text>
<text x="59.6" y="164.3">12</text>
<text x="59.6" y="167.9">14</text>
<text x="32.9" y="173.2">1</text>
<text x="40.9" y="173.2">2</text>
<text x="32.9" y="175">3</text>
<text x="32.9" y="176.7">5</text>
<text x="32.9" y="178.5">7</text>
<text x="40.9" y="175">4</text>
<text x="40.9" y="176.7">6</text>
<text x="40.9" y="178.5">8</text>
</g>
<text font-size="1.6" fill="#004040" x="60.7" y="31.6">INPUTS2</text>
<text font-size="1.4" fill="#00f" x="151.5" y="57.3" transform="rotate(90 151.5 57.3)">GND</text>
<g font-size="1.3">
<text x="20" y="1.3">8</text>
<text x="56.2" y="1.3">7</text>
<text x="92.5" y="1.3">6</text>
<text x="128.8" y="1.3">5</text>
<text x="165.1" y="1.3">4</text>
<text x="201.4" y="1.3">3</text>
<text x="237.7" y="1.3">2</text>
<text x="274" y="1.3">1</text>
<text x=".5" y="28.4">D</text>
<text x="292.6" y="28.4">D</text>
<text x=".5" y="79.5">C</text>
<text x="292.6" y="79.5">C</text>
<text x=".5" y="130.6">B</text>
<text x="292.6" y="130.6">B</text>
<text x=".5" y="181.7">A</text>
<text x="292.6" y="181.7">A</text>
<text x="20" y="207.4">8</text>
<text x="56.2" y="207.4">7</text>
<text x="92.5" y="207.4">6</text>
<text x="128.8" y="207.4">5</text>
<text x="165.1" y="207.4">4</text>
<text x="201.4" y="207.4">3</text>
<text x="237.7" y="207.4">2</text>
<text x="274" y="207.4">1</text>
</g>
</svg>
